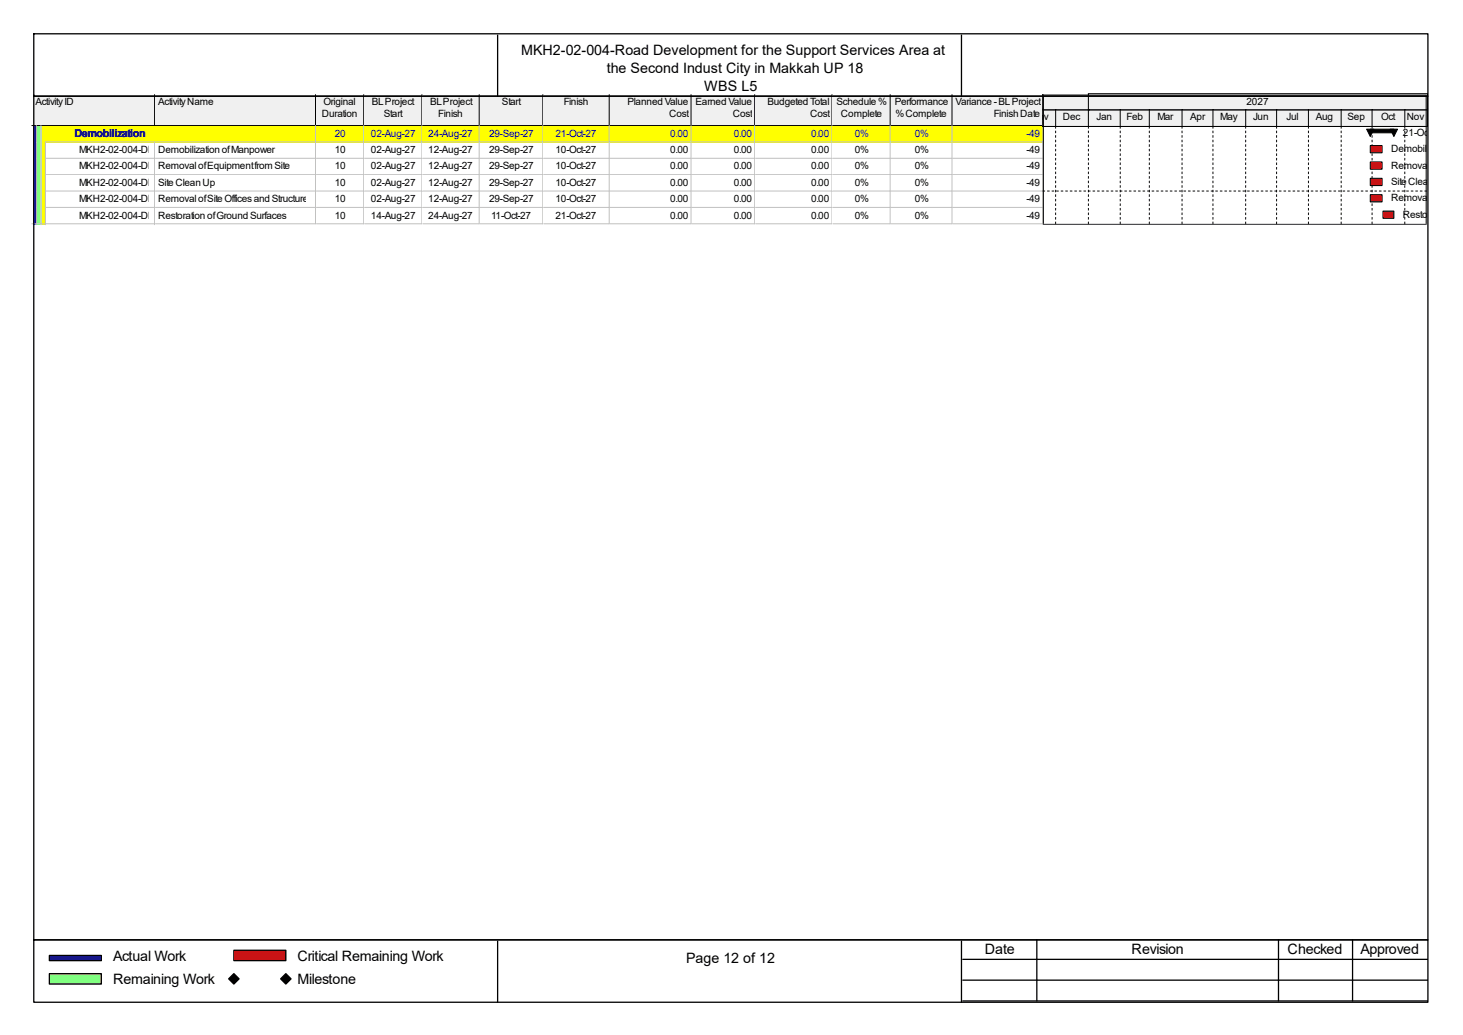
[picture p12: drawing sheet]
<svg xmlns="http://www.w3.org/2000/svg" width="297mm" height="210mm" viewBox="0 0 297 210" stroke-linecap="round" stroke-linejoin="round" font-family="sans-serif">
<path d="M6.6 19.2h25v6.5h-25z" fill="#f0f0f0"/>
<path d="M31.4 19.2v6.3h-24.9" fill="none" stroke="#000" stroke-width=".2"/>
<path d="M31.6 19.2h32.6v6.5h-32.6z" fill="#f0f0f0"/>
<path d="M64.1 19.2v6.3h-32.7" fill="none" stroke="#000" stroke-width=".2"/>
<path d="M64.2 19.2h9.8v6.5h-9.8z" fill="#f0f0f0"/>
<path d="M73.8 19.2v6.3h-9.7" fill="none" stroke="#000" stroke-width=".2"/>
<path d="M74 19.2h11.9v6.5h-11.9z" fill="#f0f0f0"/>
<path d="M85.7 19.2v6.3h-11.9" fill="none" stroke="#000" stroke-width=".2"/>
<path d="M85.9 19.2h11.6v6.5h-11.6z" fill="#f0f0f0"/>
<path d="M97.3 19.2v6.3h-11.6" fill="none" stroke="#000" stroke-width=".2"/>
<path d="M97.5 19.2h12.9v6.5h-12.9z" fill="#f0f0f0"/>
<path d="M110.2 19.2v6.3h-12.9" fill="none" stroke="#000" stroke-width=".2"/>
<path d="M110.4 19.2h13.5v6.5h-13.5z" fill="#f0f0f0"/>
<path d="M123.7 19.2v6.3h-13.5" fill="none" stroke="#000" stroke-width=".2"/>
<path d="M123.9 19.2h16.6v6.5h-16.6z" fill="#f0f0f0"/>
<path d="M140.3 19.2v6.3h-16.6" fill="none" stroke="#000" stroke-width=".2"/>
<path d="M140.5 19.2h12.9v6.5h-12.9z" fill="#f0f0f0"/>
<path d="M153.2 19.2v6.3h-12.9" fill="none" stroke="#000" stroke-width=".2"/>
<path d="M153.4 19.2h15.7v6.5h-15.7z" fill="#f0f0f0"/>
<path d="M168.9 19.2v6.3h-15.7" fill="none" stroke="#000" stroke-width=".2"/>
<path d="M169.1 19.2h11.8v6.5h-11.8z" fill="#f0f0f0"/>
<path d="M180.7 19.2v6.3h-11.8" fill="none" stroke="#000" stroke-width=".2"/>
<path d="M180.9 19.2h12.6v6.5h-12.6z" fill="#f0f0f0"/>
<path d="M193.3 19.2v6.3h-12.6" fill="none" stroke="#000" stroke-width=".2"/>
<path d="M193.5 19.2h18.4v6.5h-18.4z" fill="#f0f0f0"/>
<path d="M211.7 19.2v6.3h-18.4" fill="none" stroke="#000" stroke-width=".2"/>
<path d="M6.6 25.7h1v3.3h-1z" fill="#00f"/>
<path d="M7.4 25.5v3.5" fill="none" stroke="#c0c0c0" stroke-width=".2"/>
<path d="M7.6 25.7h.9v3.3h-.9z" fill="#80ff80"/>
<path d="M8.3 25.5v3.5" fill="none" stroke="#c0c0c0" stroke-width=".2"/>
<path d="M8.5 25.7h23.1v3.3h-23.1z" fill="#ff0"/>
<path d="M9.2 28.8h22.4" fill="none" stroke="#c0c0c0" stroke-width=".2"/>
<path d="M31.6 25.7h32.6v3.3h-32.6z" fill="#ff0"/>
<path d="M64.1 25.5v3.3h-32.5" fill="none" stroke="#c0c0c0" stroke-width=".2"/>
<path d="M64.2 25.7h9.8v3.3h-9.8z" fill="#ff0"/>
<path d="M73.8 25.5v3.3h-9.6" fill="none" stroke="#c0c0c0" stroke-width=".2"/>
<path d="M74 25.7h11.9v3.3h-11.9z" fill="#ff0"/>
<path d="M85.7 25.5v3.3h-11.7" fill="none" stroke="#c0c0c0" stroke-width=".2"/>
<path d="M85.9 25.7h11.6v3.3h-11.6z" fill="#ff0"/>
<path d="M97.3 25.5v3.3h-11.5" fill="none" stroke="#c0c0c0" stroke-width=".2"/>
<path d="M97.5 25.7h12.9v3.3h-12.9z" fill="#ff0"/>
<path d="M110.2 25.5v3.3h-12.7" fill="none" stroke="#c0c0c0" stroke-width=".2"/>
<path d="M110.4 25.7h13.5v3.3h-13.5z" fill="#ff0"/>
<path d="M123.7 25.5v3.3h-13.3" fill="none" stroke="#c0c0c0" stroke-width=".2"/>
<path d="M123.9 25.7h16.6v3.3h-16.6z" fill="#ff0"/>
<path d="M140.3 25.5v3.3h-16.4" fill="none" stroke="#c0c0c0" stroke-width=".2"/>
<path d="M140.5 25.7h12.9v3.3h-12.9z" fill="#ff0"/>
<path d="M153.2 25.5v3.3h-12.7" fill="none" stroke="#c0c0c0" stroke-width=".2"/>
<path d="M153.4 25.7h15.7v3.3h-15.7z" fill="#ff0"/>
<path d="M168.9 25.5v3.3h-15.5" fill="none" stroke="#c0c0c0" stroke-width=".2"/>
<path d="M169.1 25.7h11.8v3.3h-11.8z" fill="#ff0"/>
<path d="M180.7 25.5v3.3h-11.6" fill="none" stroke="#c0c0c0" stroke-width=".2"/>
<path d="M180.9 25.7h12.6v3.3h-12.6z" fill="#ff0"/>
<path d="M193.3 25.5v3.3h-12.4" fill="none" stroke="#c0c0c0" stroke-width=".2"/>
<path d="M193.5 25.7h18.4v3.3h-18.4z" fill="#ff0"/>
<path d="M211.7 25.5v3.3h-18.2" fill="none" stroke="#c0c0c0" stroke-width=".2"/>
<path d="M6.6 29h1v3.3h-1z" fill="#00f"/>
<path d="M7.4 28.8v3.5" fill="none" stroke="#c0c0c0" stroke-width=".2"/>
<path d="M7.6 29h.9v3.3h-.9z" fill="#80ff80"/>
<path d="M8.3 28.8v3.5" fill="none" stroke="#c0c0c0" stroke-width=".2"/>
<path d="M8.5 29h.9v3.3h-.9z" fill="#ff0"/>
<path d="M9.2 28.8v3.5" fill="none" stroke="#c0c0c0" stroke-width=".2"/>
<path d="M9.4 29h22.2v3.3h-22.2z" fill="#fff"/>
<path d="M9.2 32.1h22.4M31.4 28.8v3.5" fill="none" stroke="#c0c0c0" stroke-width=".2"/>
<path d="M31.6 29h32.6v3.3h-32.6z" fill="#fff"/>
<path d="M64.1 28.8v3.3h-32.5" fill="none" stroke="#c0c0c0" stroke-width=".2"/>
<path d="M64.2 29h9.8v3.3h-9.8z" fill="#fff"/>
<path d="M73.8 28.8v3.3h-9.6" fill="none" stroke="#c0c0c0" stroke-width=".2"/>
<path d="M74 29h11.9v3.3h-11.9z" fill="#fff"/>
<path d="M85.7 28.8v3.3h-11.7" fill="none" stroke="#c0c0c0" stroke-width=".2"/>
<path d="M85.9 29h11.6v3.3h-11.6z" fill="#fff"/>
<path d="M97.3 28.8v3.3h-11.5" fill="none" stroke="#c0c0c0" stroke-width=".2"/>
<path d="M97.5 29h12.9v3.3h-12.9z" fill="#fff"/>
<path d="M110.2 28.8v3.3h-12.7" fill="none" stroke="#c0c0c0" stroke-width=".2"/>
<path d="M110.4 29h13.5v3.3h-13.5z" fill="#fff"/>
<path d="M123.7 28.8v3.3h-13.3" fill="none" stroke="#c0c0c0" stroke-width=".2"/>
<path d="M123.9 29h16.6v3.3h-16.6z" fill="#fff"/>
<path d="M140.3 28.8v3.3h-16.4" fill="none" stroke="#c0c0c0" stroke-width=".2"/>
<path d="M140.5 29h12.9v3.3h-12.9z" fill="#fff"/>
<path d="M153.2 28.8v3.3h-12.7" fill="none" stroke="#c0c0c0" stroke-width=".2"/>
<path d="M153.4 29h15.7v3.3h-15.7z" fill="#fff"/>
<path d="M168.9 28.8v3.3h-15.5" fill="none" stroke="#c0c0c0" stroke-width=".2"/>
<path d="M169.1 29h11.8v3.3h-11.8z" fill="#fff"/>
<path d="M180.7 28.8v3.3h-11.6" fill="none" stroke="#c0c0c0" stroke-width=".2"/>
<path d="M180.9 29h12.6v3.3h-12.6z" fill="#fff"/>
<path d="M193.3 28.8v3.3h-12.4" fill="none" stroke="#c0c0c0" stroke-width=".2"/>
<path d="M193.5 29h18.4v3.3h-18.4z" fill="#fff"/>
<path d="M211.7 28.8v3.3h-18.2" fill="none" stroke="#c0c0c0" stroke-width=".2"/>
<path d="M6.6 32.3h1v3.3h-1z" fill="#00f"/>
<path d="M7.4 32.1v3.5" fill="none" stroke="#c0c0c0" stroke-width=".2"/>
<path d="M7.6 32.3h.9v3.3h-.9z" fill="#80ff80"/>
<path d="M8.3 32.1v3.5" fill="none" stroke="#c0c0c0" stroke-width=".2"/>
<path d="M8.5 32.3h.9v3.3h-.9z" fill="#ff0"/>
<path d="M9.2 32.1v3.5" fill="none" stroke="#c0c0c0" stroke-width=".2"/>
<path d="M9.4 32.3h22.2v3.3h-22.2z" fill="#fff"/>
<path d="M9.2 35.4h22.4M31.4 32.1v3.5" fill="none" stroke="#c0c0c0" stroke-width=".2"/>
<path d="M31.6 32.3h32.6v3.3h-32.6z" fill="#fff"/>
<path d="M64.1 32.1v3.3h-32.5" fill="none" stroke="#c0c0c0" stroke-width=".2"/>
<path d="M64.2 32.3h9.8v3.3h-9.8z" fill="#fff"/>
<path d="M73.8 32.1v3.3h-9.6" fill="none" stroke="#c0c0c0" stroke-width=".2"/>
<path d="M74 32.3h11.9v3.3h-11.9z" fill="#fff"/>
<path d="M85.7 32.1v3.3h-11.7" fill="none" stroke="#c0c0c0" stroke-width=".2"/>
<path d="M85.9 32.3h11.6v3.3h-11.6z" fill="#fff"/>
<path d="M97.3 32.1v3.3h-11.5" fill="none" stroke="#c0c0c0" stroke-width=".2"/>
<path d="M97.5 32.3h12.9v3.3h-12.9z" fill="#fff"/>
<path d="M110.2 32.1v3.3h-12.7" fill="none" stroke="#c0c0c0" stroke-width=".2"/>
<path d="M110.4 32.3h13.5v3.3h-13.5z" fill="#fff"/>
<path d="M123.7 32.1v3.3h-13.3" fill="none" stroke="#c0c0c0" stroke-width=".2"/>
<path d="M123.9 32.3h16.6v3.3h-16.6z" fill="#fff"/>
<path d="M140.3 32.1v3.3h-16.4" fill="none" stroke="#c0c0c0" stroke-width=".2"/>
<path d="M140.5 32.3h12.9v3.3h-12.9z" fill="#fff"/>
<path d="M153.2 32.1v3.3h-12.7" fill="none" stroke="#c0c0c0" stroke-width=".2"/>
<path d="M153.4 32.3h15.7v3.3h-15.7z" fill="#fff"/>
<path d="M168.9 32.1v3.3h-15.5" fill="none" stroke="#c0c0c0" stroke-width=".2"/>
<path d="M169.1 32.3h11.8v3.3h-11.8z" fill="#fff"/>
<path d="M180.7 32.1v3.3h-11.6" fill="none" stroke="#c0c0c0" stroke-width=".2"/>
<path d="M180.9 32.3h12.6v3.3h-12.6z" fill="#fff"/>
<path d="M193.3 32.1v3.3h-12.4" fill="none" stroke="#c0c0c0" stroke-width=".2"/>
<path d="M193.5 32.3h18.4v3.3h-18.4z" fill="#fff"/>
<path d="M211.7 32.1v3.3h-18.2" fill="none" stroke="#c0c0c0" stroke-width=".2"/>
<path d="M6.6 35.6h1v3.3h-1z" fill="#00f"/>
<path d="M7.4 35.4v3.5" fill="none" stroke="#c0c0c0" stroke-width=".2"/>
<path d="M7.6 35.6h.9v3.3h-.9z" fill="#80ff80"/>
<path d="M8.3 35.4v3.5" fill="none" stroke="#c0c0c0" stroke-width=".2"/>
<path d="M8.5 35.6h.9v3.3h-.9z" fill="#ff0"/>
<path d="M9.2 35.4v3.5" fill="none" stroke="#c0c0c0" stroke-width=".2"/>
<path d="M9.4 35.6h22.2v3.3h-22.2z" fill="#fff"/>
<path d="M9.2 38.8h22.4M31.4 35.4v3.5" fill="none" stroke="#c0c0c0" stroke-width=".2"/>
<path d="M31.6 35.6h32.6v3.3h-32.6z" fill="#fff"/>
<path d="M64.1 35.4v3.4h-32.5" fill="none" stroke="#c0c0c0" stroke-width=".2"/>
<path d="M64.2 35.6h9.8v3.3h-9.8z" fill="#fff"/>
<path d="M73.8 35.4v3.4h-9.6" fill="none" stroke="#c0c0c0" stroke-width=".2"/>
<path d="M74 35.6h11.9v3.3h-11.9z" fill="#fff"/>
<path d="M85.7 35.4v3.4h-11.7" fill="none" stroke="#c0c0c0" stroke-width=".2"/>
<path d="M85.9 35.6h11.6v3.3h-11.6z" fill="#fff"/>
<path d="M97.3 35.4v3.4h-11.5" fill="none" stroke="#c0c0c0" stroke-width=".2"/>
<path d="M97.5 35.6h12.9v3.3h-12.9z" fill="#fff"/>
<path d="M110.2 35.4v3.4h-12.7" fill="none" stroke="#c0c0c0" stroke-width=".2"/>
<path d="M110.4 35.6h13.5v3.3h-13.5z" fill="#fff"/>
<path d="M123.7 35.4v3.4h-13.3" fill="none" stroke="#c0c0c0" stroke-width=".2"/>
<path d="M123.9 35.6h16.6v3.3h-16.6z" fill="#fff"/>
<path d="M140.3 35.4v3.4h-16.4" fill="none" stroke="#c0c0c0" stroke-width=".2"/>
<path d="M140.5 35.6h12.9v3.3h-12.9z" fill="#fff"/>
<path d="M153.2 35.4v3.4h-12.7" fill="none" stroke="#c0c0c0" stroke-width=".2"/>
<path d="M153.4 35.6h15.7v3.3h-15.7z" fill="#fff"/>
<path d="M168.9 35.4v3.4h-15.5" fill="none" stroke="#c0c0c0" stroke-width=".2"/>
<path d="M169.1 35.6h11.8v3.3h-11.8z" fill="#fff"/>
<path d="M180.7 35.4v3.4h-11.6" fill="none" stroke="#c0c0c0" stroke-width=".2"/>
<path d="M180.9 35.6h12.6v3.3h-12.6z" fill="#fff"/>
<path d="M193.3 35.4v3.4h-12.4" fill="none" stroke="#c0c0c0" stroke-width=".2"/>
<path d="M193.5 35.6h18.4v3.3h-18.4z" fill="#fff"/>
<path d="M211.7 35.4v3.4h-18.2" fill="none" stroke="#c0c0c0" stroke-width=".2"/>
<path d="M6.6 38.9h1v3.4h-1z" fill="#00f"/>
<path d="M7.4 38.8v3.5" fill="none" stroke="#c0c0c0" stroke-width=".2"/>
<path d="M7.6 38.9h.9v3.4h-.9z" fill="#80ff80"/>
<path d="M8.3 38.8v3.5" fill="none" stroke="#c0c0c0" stroke-width=".2"/>
<path d="M8.5 38.9h.9v3.4h-.9z" fill="#ff0"/>
<path d="M9.2 38.8v3.5" fill="none" stroke="#c0c0c0" stroke-width=".2"/>
<path d="M9.4 38.9h22.2v3.4h-22.2z" fill="#fff"/>
<path d="M31.4 38.8v3.5M9.2 42.1h22.4" fill="none" stroke="#c0c0c0" stroke-width=".2"/>
<path d="M31.6 38.9h32.6v3.4h-32.6z" fill="#fff"/>
<path d="M64.1 38.8v3.3h-32.5" fill="none" stroke="#c0c0c0" stroke-width=".2"/>
<path d="M64.2 38.9h9.8v3.4h-9.8z" fill="#fff"/>
<path d="M73.8 38.8v3.3h-9.6" fill="none" stroke="#c0c0c0" stroke-width=".2"/>
<path d="M74 38.9h11.9v3.4h-11.9z" fill="#fff"/>
<path d="M85.7 38.8v3.3h-11.7" fill="none" stroke="#c0c0c0" stroke-width=".2"/>
<path d="M85.9 38.9h11.6v3.4h-11.6z" fill="#fff"/>
<path d="M97.3 38.8v3.3h-11.5" fill="none" stroke="#c0c0c0" stroke-width=".2"/>
<path d="M97.5 38.9h12.9v3.4h-12.9z" fill="#fff"/>
<path d="M110.2 38.8v3.3h-12.7" fill="none" stroke="#c0c0c0" stroke-width=".2"/>
<path d="M110.4 38.9h13.5v3.4h-13.5z" fill="#fff"/>
<path d="M123.7 38.8v3.3h-13.3" fill="none" stroke="#c0c0c0" stroke-width=".2"/>
<path d="M123.9 38.9h16.6v3.4h-16.6z" fill="#fff"/>
<path d="M140.3 38.8v3.3h-16.4" fill="none" stroke="#c0c0c0" stroke-width=".2"/>
<path d="M140.5 38.9h12.9v3.4h-12.9z" fill="#fff"/>
<path d="M153.2 38.8v3.3h-12.7" fill="none" stroke="#c0c0c0" stroke-width=".2"/>
<path d="M153.4 38.9h15.7v3.4h-15.7z" fill="#fff"/>
<path d="M168.9 38.8v3.3h-15.5" fill="none" stroke="#c0c0c0" stroke-width=".2"/>
<path d="M169.1 38.9h11.8v3.4h-11.8z" fill="#fff"/>
<path d="M180.7 38.8v3.3h-11.6" fill="none" stroke="#c0c0c0" stroke-width=".2"/>
<path d="M180.9 38.9h12.6v3.4h-12.6z" fill="#fff"/>
<path d="M193.3 38.8v3.3h-12.4" fill="none" stroke="#c0c0c0" stroke-width=".2"/>
<path d="M193.5 38.9h18.4v3.4h-18.4z" fill="#fff"/>
<path d="M211.7 38.8v3.3h-18.2" fill="none" stroke="#c0c0c0" stroke-width=".2"/>
<path d="M6.6 42.3h1v3.3h-1z" fill="#00f"/>
<path d="M6.5 45.4h1.1M7.4 42.1v3.5" fill="none" stroke="#c0c0c0" stroke-width=".2"/>
<path d="M7.6 42.3h.9v3.3h-.9z" fill="#80ff80"/>
<path d="M7.4 45.4h1.1M8.3 42.1v3.5" fill="none" stroke="#c0c0c0" stroke-width=".2"/>
<path d="M8.5 42.3h.9v3.3h-.9z" fill="#ff0"/>
<path d="M8.3 45.4h1.1M9.2 42.1v3.5" fill="none" stroke="#c0c0c0" stroke-width=".2"/>
<path d="M9.4 42.3h22.2v3.3h-22.2z" fill="#fff"/>
<path d="M9.2 45.4h22.4M31.4 42.1v3.5" fill="none" stroke="#c0c0c0" stroke-width=".2"/>
<path d="M31.6 42.3h32.6v3.3h-32.6z" fill="#fff"/>
<path d="M64.1 42.1v3.3h-32.5" fill="none" stroke="#c0c0c0" stroke-width=".2"/>
<path d="M64.2 42.3h9.8v3.3h-9.8z" fill="#fff"/>
<path d="M73.8 42.1v3.3h-9.6" fill="none" stroke="#c0c0c0" stroke-width=".2"/>
<path d="M74 42.3h11.9v3.3h-11.9z" fill="#fff"/>
<path d="M85.7 42.1v3.3h-11.7" fill="none" stroke="#c0c0c0" stroke-width=".2"/>
<path d="M85.9 42.3h11.6v3.3h-11.6z" fill="#fff"/>
<path d="M97.3 42.1v3.3h-11.5" fill="none" stroke="#c0c0c0" stroke-width=".2"/>
<path d="M97.5 42.3h12.9v3.3h-12.9z" fill="#fff"/>
<path d="M110.2 42.1v3.3h-12.7" fill="none" stroke="#c0c0c0" stroke-width=".2"/>
<path d="M110.4 42.3h13.5v3.3h-13.5z" fill="#fff"/>
<path d="M123.7 42.1v3.3h-13.3" fill="none" stroke="#c0c0c0" stroke-width=".2"/>
<path d="M123.9 42.3h16.6v3.3h-16.6z" fill="#fff"/>
<path d="M140.3 42.1v3.3h-16.4" fill="none" stroke="#c0c0c0" stroke-width=".2"/>
<path d="M140.5 42.3h12.9v3.3h-12.9z" fill="#fff"/>
<path d="M153.2 42.1v3.3h-12.7" fill="none" stroke="#c0c0c0" stroke-width=".2"/>
<path d="M153.4 42.3h15.7v3.3h-15.7z" fill="#fff"/>
<path d="M168.9 42.1v3.3h-15.5" fill="none" stroke="#c0c0c0" stroke-width=".2"/>
<path d="M169.1 42.3h11.8v3.3h-11.8z" fill="#fff"/>
<path d="M180.7 42.1v3.3h-11.6" fill="none" stroke="#c0c0c0" stroke-width=".2"/>
<path d="M180.9 42.3h12.6v3.3h-12.6z" fill="#fff"/>
<path d="M193.3 42.1v3.3h-12.4" fill="none" stroke="#c0c0c0" stroke-width=".2"/>
<path d="M193.5 42.3h18.4v3.3h-18.4z" fill="#fff"/>
<path d="M211.7 42.1v3.3h-18.2" fill="none" stroke="#c0c0c0" stroke-width=".2"/>
<path d="M211.7 19.2h77.9v26.4h-77.9z" fill="#fff"/>
<path d="M211.7 19.2h77.7v6.5h-77.7z" fill-rule="evenodd" fill="#f0f0f0" stroke="#000" stroke-width=".2"/>
<g fill="none" stroke="#000" stroke-width=".2">
<path d="M214.3 25.7v.3M214.3 26.6v.4M214.3 27.5v.4M214.3 28.4v.4M214.3 29.4v.3M214.3 30.3v.3M214.3 31.2v.4M214.3 32.1v.4M214.3 33v.4M214.3 34v.3M214.3 34.9v.4M214.3 35.8v.4"/>
<path d="M214.3 36.7v.4M214.3 37.7v.3M214.3 38.6v.3M214.3 39.5v.4M221 25.7v.3M221 26.6v.4M221 27.5v.4M221 28.4v.4M221 29.4v.3M221 30.3v.3M221 31.2v.4M221 32.1v.4"/>
<path d="M221 33v.4M221 34v.3M221 34.9v.4M221 35.8v.4M221 36.7v.4M221 37.7v.3M221 38.6v.3M221 39.5v.4M227.4 25.7v.3M227.4 26.6v.4M227.4 27.5v.4M227.4 28.4v.4"/>
<path d="M227.4 29.4v.3M227.4 30.3v.3M227.4 31.2v.4M227.4 32.1v.4M227.4 33v.4M227.4 34v.3M227.4 34.9v.4M227.4 35.8v.4M227.4 36.7v.4M227.4 37.7v.3M227.4 38.6v.3M227.4 39.5v.4"/>
<path d="M233.3 25.7v.3M233.3 26.6v.4M233.3 27.5v.4M233.3 28.4v.4M233.3 29.4v.3M233.3 30.3v.3M233.3 31.2v.4M233.3 32.1v.4M233.3 33v.4M233.3 34v.3M233.3 34.9v.4M233.3 35.8v.4"/>
<path d="M233.3 36.7v.4M233.3 37.7v.3M233.3 38.6v.3M233.3 39.5v.4M240 25.7v.3M240 26.6v.4M240 27.5v.4M240 28.4v.4M240 29.4v.3M240 30.3v.3M240 31.2v.4M240 32.1v.4"/>
<path d="M240 33v.4M240 34v.3M240 34.9v.4M240 35.8v.4M240 36.7v.4M240 37.7v.3M240 38.6v.3M240 39.5v.4M246.2 25.7v.3M246.2 26.6v.4M246.2 27.5v.4M246.2 28.4v.4"/>
<path d="M246.2 29.4v.3M246.2 30.3v.3M246.2 31.2v.4M246.2 32.1v.4M246.2 33v.4M246.2 34v.3M246.2 34.9v.4M246.2 35.8v.4M246.2 36.7v.4M246.2 37.7v.3M246.2 38.6v.3M246.2 39.5v.4"/>
<path d="M252.9 25.7v.3M252.9 26.6v.4M252.9 27.5v.4M252.9 28.4v.4M252.9 29.4v.3M252.9 30.3v.3M252.9 31.2v.4M252.9 32.1v.4M252.9 33v.4M252.9 34v.3M252.9 34.9v.4M252.9 35.8v.4"/>
<path d="M252.9 36.7v.4M252.9 37.7v.3M252.9 38.6v.3M252.9 39.5v.4M259.2 25.7v.3M259.2 26.6v.4M259.2 27.5v.4M259.2 28.4v.4M259.2 29.4v.3M259.2 30.3v.3M259.2 31.2v.4M259.2 32.1v.4"/>
<path d="M259.2 33v.4M259.2 34v.3M259.2 34.9v.4M259.2 35.8v.4M259.2 36.7v.4M259.2 37.7v.3M259.2 38.6v.3M259.2 39.5v.4M265.6 25.7v.3M265.6 26.6v.4M265.6 27.5v.4M265.6 28.4v.4"/>
<path d="M265.6 29.4v.3M265.6 30.3v.3M265.6 31.2v.4M265.6 32.1v.4M265.6 33v.4M265.6 34v.3M265.6 34.9v.4M265.6 35.8v.4M265.6 36.7v.4M265.6 37.7v.3M265.6 38.6v.3M265.6 39.5v.4"/>
<path d="M272.3 25.7v.3M272.3 26.6v.4M272.3 27.5v.4M272.3 28.4v.4M272.3 29.4v.3M272.3 30.3v.3M272.3 31.2v.4M272.3 32.1v.4M272.3 33v.4M272.3 34v.3M272.3 34.9v.4M272.3 35.8v.4"/>
<path d="M272.3 36.7v.4M272.3 37.7v.3M272.3 38.6v.3M272.3 39.5v.4M278.6 25.7v.3M278.6 26.6v.4M278.6 27.5v.4M278.6 28.4v.4M278.6 29.4v.3M278.6 30.3v.3M278.6 31.2v.4M278.6 32.1v.4"/>
<path d="M278.6 33v.4M278.6 34v.3M278.6 34.9v.4M278.6 35.8v.4M278.6 36.7v.4M278.6 37.7v.3M278.6 38.6v.3M278.6 39.5v.4M285.2 25.7v.3M285.2 26.6v.4M285.2 27.5v.4M285.2 28.4v.4"/>
<path d="M285.2 29.4v.3M285.2 30.3v.3M285.2 31.2v.4M285.2 32.1v.4M285.2 33v.4M285.2 34v.3M285.2 34.9v.4M285.2 35.8v.4M285.2 36.7v.4M285.2 37.7v.3M285.2 38.6v.3M285.2 39.5v.4"/>
<path d="M214.3 40.4v.4M214.3 41.3v.4M214.3 42.3v.3M214.3 43.2v.4M214.3 44.1v.4M214.3 45v.4M221 40.4v.4M221 41.3v.4M221 42.3v.3M221 43.2v.4M221 44.1v.4M221 45v.4"/>
<path d="M227.4 40.4v.4M227.4 41.3v.4M227.4 42.3v.3M227.4 43.2v.4M227.4 44.1v.4M227.4 45v.4M233.3 40.4v.4M233.3 41.3v.4M233.3 42.3v.3M233.3 43.2v.4M233.3 44.1v.4M233.3 45v.4"/>
<path d="M240 40.4v.4M240 41.3v.4M240 42.3v.3M240 43.2v.4M240 44.1v.4M240 45v.4M246.2 40.4v.4M246.2 41.3v.4M246.2 42.3v.3M246.2 43.2v.4M246.2 44.1v.4M246.2 45v.4"/>
<path d="M252.9 40.4v.4M252.9 41.3v.4M252.9 42.3v.3M252.9 43.2v.4M252.9 44.1v.4M252.9 45v.4M259.2 40.4v.4M259.2 41.3v.4M259.2 42.3v.3M259.2 43.2v.4M259.2 44.1v.4M259.2 45v.4"/>
<path d="M265.6 40.4v.4M265.6 41.3v.4M265.6 42.3v.3M265.6 43.2v.4M265.6 44.1v.4M265.6 45v.4M272.3 40.4v.4M272.3 41.3v.4M272.3 42.3v.3M272.3 43.2v.4M272.3 44.1v.4M272.3 45v.4"/>
<path d="M278.6 40.4v.4M278.6 41.3v.4M278.6 42.3v.3M278.6 43.2v.4M278.6 44.1v.4M278.6 45v.4M285.2 40.4v.4M285.2 41.3v.4M285.2 42.3v.3M285.2 43.2v.4M285.2 44.1v.4M285.2 45v.4"/>
</g>
<g fill="#f0f0f0">
<path d="M211.7 19.2h77.9v6.3h-77.9z"/>
<path d="M211.7 22.1h2.6v3.4h-2.6z"/>
</g>
<path d="M211.7 22.2h2.8v3.5h-2.8z" fill="none" stroke="#000" stroke-width=".2"/>
<path d="M214.3 22.1h6.7v3.4h-6.7z" fill="#f0f0f0"/>
<path d="M214.3 22.2h6.8v3.5h-6.8z" fill="none" stroke="#000" stroke-width=".2"/>
<path d="M221 22.1h6.4v3.4h-6.4z" fill="#f0f0f0"/>
<path d="M221 22.2h6.6v3.5h-6.6z" fill="none" stroke="#000" stroke-width=".2"/>
<path d="M227.4 22.1h5.9v3.4h-5.9z" fill="#f0f0f0"/>
<path d="M227.4 22.2h6.1v3.5h-6.1z" fill="none" stroke="#000" stroke-width=".2"/>
<path d="M233.3 22.1h6.7v3.4h-6.7z" fill="#f0f0f0"/>
<path d="M233.3 22.2h6.9v3.5h-6.9z" fill="none" stroke="#000" stroke-width=".2"/>
<path d="M240 22.1h6.3v3.4h-6.3z" fill="#f0f0f0"/>
<path d="M240 22.2h6.4v3.5h-6.4z" fill="none" stroke="#000" stroke-width=".2"/>
<path d="M246.3 22.1h6.6v3.4h-6.6z" fill="#f0f0f0"/>
<path d="M246.2 22.2h6.9v3.5h-6.9z" fill="none" stroke="#000" stroke-width=".2"/>
<path d="M252.9 22.1h6.3v3.4h-6.3z" fill="#f0f0f0"/>
<path d="M252.9 22.2h6.5v3.5h-6.5z" fill="none" stroke="#000" stroke-width=".2"/>
<path d="M259.2 22.1h6.4v3.4h-6.4z" fill="#f0f0f0"/>
<path d="M259.2 22.2h6.6v3.5h-6.6z" fill="none" stroke="#000" stroke-width=".2"/>
<path d="M265.6 22.1h6.7v3.4h-6.7z" fill="#f0f0f0"/>
<path d="M265.6 22.2h6.9v3.5h-6.9z" fill="none" stroke="#000" stroke-width=".2"/>
<path d="M272.3 22.1h6.3v3.4h-6.3z" fill="#f0f0f0"/>
<path d="M272.3 22.2h6.4v3.5h-6.4z" fill="none" stroke="#000" stroke-width=".2"/>
<path d="M278.6 22.1h6.6v3.4h-6.6z" fill="#f0f0f0"/>
<path d="M278.6 22.2h6.8v3.5h-6.8z" fill="none" stroke="#000" stroke-width=".2"/>
<path d="M285.2 22.1h4.4v3.4h-4.4z" fill="#f0f0f0"/>
<path d="M285.2 22.2h4.6v3.5h-4.6z" fill="none" stroke="#000" stroke-width=".2"/>
<path d="M211.7 19.2h9.3v2.9h-9.3z" fill="#f0f0f0"/>
<path d="M211.7 19.2v3.1h9.4v-3.1" fill="none" stroke="#000" stroke-width=".2"/>
<path d="M221 19.2h68.6v2.9h-68.6z" fill="#f0f0f0"/>
<path d="M221 19h68.8v3.3h-68.8z" fill="none" stroke="#000" stroke-width=".2"/>
<g fill="#000" stroke="#000" stroke-width=".2">
<path d="M277.4 26.2h1.5l-.7 1.5zM282.2 26.2h1.5l-.7 1.5z"/>
<path d="M278.2 26.2h4.8v.8h-4.8z" fill-rule="evenodd"/>
</g>
<g fill="#f00" stroke="#000" stroke-width=".2">
<path d="M278.2 29.5h2.4v1.5h-2.4z" fill-rule="evenodd"/>
<path d="M278.2 32.9h2.4v1.4h-2.4z" fill-rule="evenodd"/>
<path d="M278.2 36.2h2.4v1.5h-2.4z" fill-rule="evenodd"/>
<path d="M278.2 39.5h2.4v1.5h-2.4z" fill-rule="evenodd"/>
</g>
<g fill="none" stroke="#000" stroke-width=".2">
<path d="M211.7 38.8h.4M212.7 38.8h.3M213.6 38.8h.3M214.5 38.8h.4M215.4 38.8h.4M216.3 38.8h.4M217.3 38.8h.3M218.2 38.8h.4M219.1 38.8h.4M220 38.8h.4M221 38.8h.3M221.9 38.8h.3"/>
<path d="M222.8 38.8h.4M223.7 38.8h.4M224.6 38.8h.4M225.6 38.8h.3M226.5 38.8h.4M227.4 38.8h.4M228.3 38.8h.4M229.3 38.8h.3M230.2 38.8h.4M231.1 38.8h.4M232 38.8h.4M233 38.8h.3"/>
<path d="M233.9 38.8h.3M234.8 38.8h.4M235.7 38.8h.4M236.6 38.8h.4M237.6 38.8h.3M238.5 38.8h.4M239.4 38.8h.4M240.3 38.8h.4M241.3 38.8h.3M242.2 38.8h.4M243.1 38.8h.4M244 38.8h.4"/>
<path d="M245 38.8h.3M245.9 38.8h.3M246.8 38.8h.4M247.7 38.8h.4M248.6 38.8h.4M249.6 38.8h.3M250.5 38.8h.4M251.4 38.8h.4M252.3 38.8h.4M253.3 38.8h.3M254.2 38.8h.4M255.1 38.8h.4"/>
<path d="M256 38.8h.4M257 38.8h.3M257.9 38.8h.3M258.8 38.8h.4M259.7 38.8h.4M260.6 38.8h.4M261.6 38.8h.3M262.5 38.8h.4M263.4 38.8h.4M264.3 38.8h.4M265.3 38.8h.3M266.2 38.8h.4"/>
<path d="M267.1 38.8h.4M268 38.8h.4M269 38.8h.3M269.9 38.8h.3M270.8 38.8h.4M271.7 38.8h.4M272.6 38.8h.4M273.6 38.8h.3M274.5 38.8h.4M275.4 38.8h.4M276.3 38.8h.4M277.3 38.8h.3"/>
<path d="M278.2 38.8h.4M279.1 38.8h.4M280 38.8h.4M281 38.8h.3M281.9 38.8h.3M282.8 38.8h.4M283.7 38.8h.4M284.6 38.8h.4M285.6 38.8h.3M286.5 38.8h.4M287.4 38.8h.4M288.3 38.8h.4"/>
<path d="M289.3 38.8h.3"/>
</g>
<path d="M280.8 42.8h2.2v1.5h-2.2z" fill-rule="evenodd" fill="#f00" stroke="#000" stroke-width=".2"/>
<g fill="#000">
<path d="M211.7 19.2h77.9v.2h-77.9zM211.7 45.4h77.9v.2h-77.9z" fill-rule="evenodd"/>
<path d="M211.7 19.4h.2v26h-.2zM289.4 19.4h.2v26h-.2z" fill-rule="evenodd"/>
</g>
<path d="M6.9 6.8v12.7h283v-12.6h-283M101 7.1v12.4M195.2 7.1v12.4" fill="none" stroke="#000" stroke-width=".26"/>
<path d="M10 193.9h10.6v1h-10.6z" fill-rule="evenodd" fill="#00f" stroke="#000" stroke-width=".26"/>
<path d="M10 197.6h10.6v2.1h-10.6z" fill-rule="evenodd" fill="#80ff80" stroke="#000" stroke-width=".26"/>
<path d="M47.5 192.8h10.5v2.1h-10.5z" fill-rule="evenodd" fill="#f00" stroke="#000" stroke-width=".26"/>
<g fill="#000" stroke="#000" stroke-width=".26">
<path d="M46.4 198.6l1.1-1 1 1-1 1.1z" fill-rule="evenodd"/>
<path d="M57 198.6l1-1 1.1 1-1.1 1.1z" fill-rule="evenodd"/>
</g>
<path d="M6.9 19.3v171.4h283v-171.2h-283M6.9 190.7v12.7h283v-12.7h-283M101 191v12.4M195.2 191v12.4M195.5 194.7h94.4M195.5 198.9h94.4M210.5 190.7v12.4M259.6 190.7v12.4M274.6 190.7v12.4M195.5 203.1h94.4" fill="none" stroke="#000" stroke-width=".26"/>
<g font-size="2.9">
<text x="105.8" y="11.1">MKH2-02-004-Road Development for the Support Services Area at</text>
<text x="123.2" y="14.8">the Second Indust City in Makkah UP 18</text>
<text x="143" y="18.5">WBS L5</text>
<text x="22.9" y="194.9">Actual Work</text>
<text x="60.4" y="194.9">Critical Remaining Work</text>
<text x="139.3" y="195.5">Page 12 of 12</text>
<text x="199.9" y="193.6">Date</text>
<text x="229.7" y="193.6">Revision</text>
<text x="261.4" y="193.6">Checked</text>
<text x="276.2" y="193.6">Approved</text>
<text x="22.9" y="199.7">Remaining Work</text>
<text x="60.4" y="199.7">Milestone</text>
</g>
<text font-size="2.2" fill="#00f" x="15.2" y="27.9">Demobilization</text>
<g font-size="2">
<text x="7.2" y="21.3">Activity ID</text>
<text x="32.1" y="21.3">Activity Name</text>
<text x="65.4" y="23.7">Duration</text>
<text x="65.7" y="21.3">Original</text>
<text x="75.5" y="21.3">BL Project</text>
<text x="77.9" y="23.7">Start</text>
<text x="87.3" y="21.3">BL Project</text>
<text x="89" y="23.7">Finish</text>
<text x="101.9" y="21.3">Start</text>
<text x="114.5" y="21.3">Finish</text>
<text x="127.4" y="21.3">Planned Value</text>
<text x="135.8" y="23.7">Cost</text>
<text x="141.2" y="21.3">Earned Value</text>
<text x="148.8" y="23.7">Cost</text>
<text x="155.8" y="21.3">Budgeted Total</text>
<text x="164.5" y="23.7">Cost</text>
<text x="169.8" y="21.3">Schedule %</text>
<text x="170.7" y="23.7">Complete</text>
<text x="181.7" y="21.3">Performance</text>
<text x="181.8" y="23.7">% Complete</text>
<text x="194" y="21.3">Variance - BL Project</text>
<text x="201.8" y="23.7">Finish Date</text>
<text x="253.1" y="21.3">2027</text>
<text x="209.3" y="24.4">Nov</text>
<text x="215.8" y="24.4">Dec</text>
<text x="222.6" y="24.4">Jan</text>
<text x="228.7" y="24.4">Feb</text>
<text x="235" y="24.4">Mar</text>
<text x="241.6" y="24.4">Apr</text>
<text x="247.7" y="24.4">May</text>
<text x="254.4" y="24.4">Jun</text>
<text x="261.2" y="24.4">Jul</text>
<text x="267.1" y="24.4">Aug</text>
<text x="273.6" y="24.4">Sep</text>
<text x="280.4" y="24.4">Oct</text>
<text x="284.8" y="27.6">21-Oct-27, Dem</text>
<text x="285.6" y="24.4">Nov</text>
<text x="16" y="31.1">MKH2-02-004-DEM-1000</text>
<text x="16" y="34.4">MKH2-02-004-DEM-1010</text>
<text x="32.1" y="31.1">Demobilization of Manpower</text>
<text x="32.1" y="34.4">Removal of Equipment from Site</text>
<text x="67.9" y="31.1">10</text>
<text x="67.9" y="34.4">10</text>
<text x="75.3" y="31.1">02-Aug-27</text>
<text x="75.3" y="34.4">02-Aug-27</text>
<text x="87" y="31.1">12-Aug-27</text>
<text x="87" y="34.4">12-Aug-27</text>
<text x="99.3" y="31.1">29-Sep-27</text>
<text x="99.3" y="34.4">29-Sep-27</text>
<text x="112.8" y="31.1">10-Oct-27</text>
<text x="112.8" y="34.4">10-Oct-27</text>
<text x="136.1" y="31.1">0.00</text>
<text x="136.1" y="34.4">0.00</text>
<text x="149" y="31.1">0.00</text>
<text x="149" y="34.4">0.00</text>
<text x="164.7" y="31.1">0.00</text>
<text x="164.7" y="34.4">0.00</text>
<text x="173.5" y="31.1">0%</text>
<text x="173.5" y="34.4">0%</text>
<text x="185.7" y="31.1">0%</text>
<text x="185.7" y="34.4">0%</text>
<text x="208.4" y="31.1">-49</text>
<text x="208.4" y="34.4">-49</text>
<text x="282.4" y="30.9">Demobilization of M</text>
<text x="282.4" y="34.2">Removal of Equipm</text>
<text x="16" y="37.7">MKH2-02-004-DEM-1020</text>
<text x="16" y="41">MKH2-02-004-DEM-1030</text>
<text x="32.1" y="37.7">Site Clean Up</text>
<text x="32.1" y="41">Removal of Site Offices and Structures</text>
<text x="67.9" y="37.7">10</text>
<text x="67.9" y="41">10</text>
<text x="75.3" y="37.7">02-Aug-27</text>
<text x="75.3" y="41">02-Aug-27</text>
<text x="87" y="37.7">12-Aug-27</text>
<text x="87" y="41">12-Aug-27</text>
<text x="99.3" y="37.7">29-Sep-27</text>
<text x="99.3" y="41">29-Sep-27</text>
<text x="112.8" y="37.7">10-Oct-27</text>
<text x="112.8" y="41">10-Oct-27</text>
<text x="136.1" y="37.7">0.00</text>
<text x="136.1" y="41">0.00</text>
<text x="149" y="37.7">0.00</text>
<text x="149" y="41">0.00</text>
<text x="164.7" y="37.7">0.00</text>
<text x="164.7" y="41">0.00</text>
<text x="173.5" y="37.7">0%</text>
<text x="173.5" y="41">0%</text>
<text x="185.7" y="37.7">0%</text>
<text x="185.7" y="41">0%</text>
<text x="208.4" y="37.7">-49</text>
<text x="208.4" y="41">-49</text>
<text x="282.4" y="37.5">Site Clean Up</text>
<text x="282.4" y="40.9">Removal of Site Off</text>
<text x="16" y="44.4">MKH2-02-004-DEM-1040</text>
<text x="32.1" y="44.4">Restoration of Ground Surfaces</text>
<text x="67.9" y="44.4">10</text>
<text x="75.3" y="44.4">14-Aug-27</text>
<text x="87" y="44.4">24-Aug-27</text>
<text x="99.7" y="44.4">11-Oct-27</text>
<text x="112.8" y="44.4">21-Oct-27</text>
<text x="136.1" y="44.4">0.00</text>
<text x="149" y="44.4">0.00</text>
<text x="164.7" y="44.4">0.00</text>
<text x="173.5" y="44.4">0%</text>
<text x="185.7" y="44.4">0%</text>
<text x="208.4" y="44.4">-49</text>
<text x="284.8" y="44.2">Restoration of G</text>
</g>
<g font-size="2" fill="#00f">
<text x="67.9" y="27.7">20</text>
<text x="75.3" y="27.7">02-Aug-27</text>
<text x="87" y="27.7">24-Aug-27</text>
<text x="99.3" y="27.7">29-Sep-27</text>
<text x="112.8" y="27.7">21-Oct-27</text>
<text x="136.1" y="27.7">0.00</text>
<text x="149" y="27.7">0.00</text>
<text x="164.7" y="27.7">0.00</text>
<text x="173.5" y="27.7">0%</text>
<text x="185.7" y="27.7">0%</text>
<text x="208.4" y="27.7">-49</text>
</g>
</svg>
